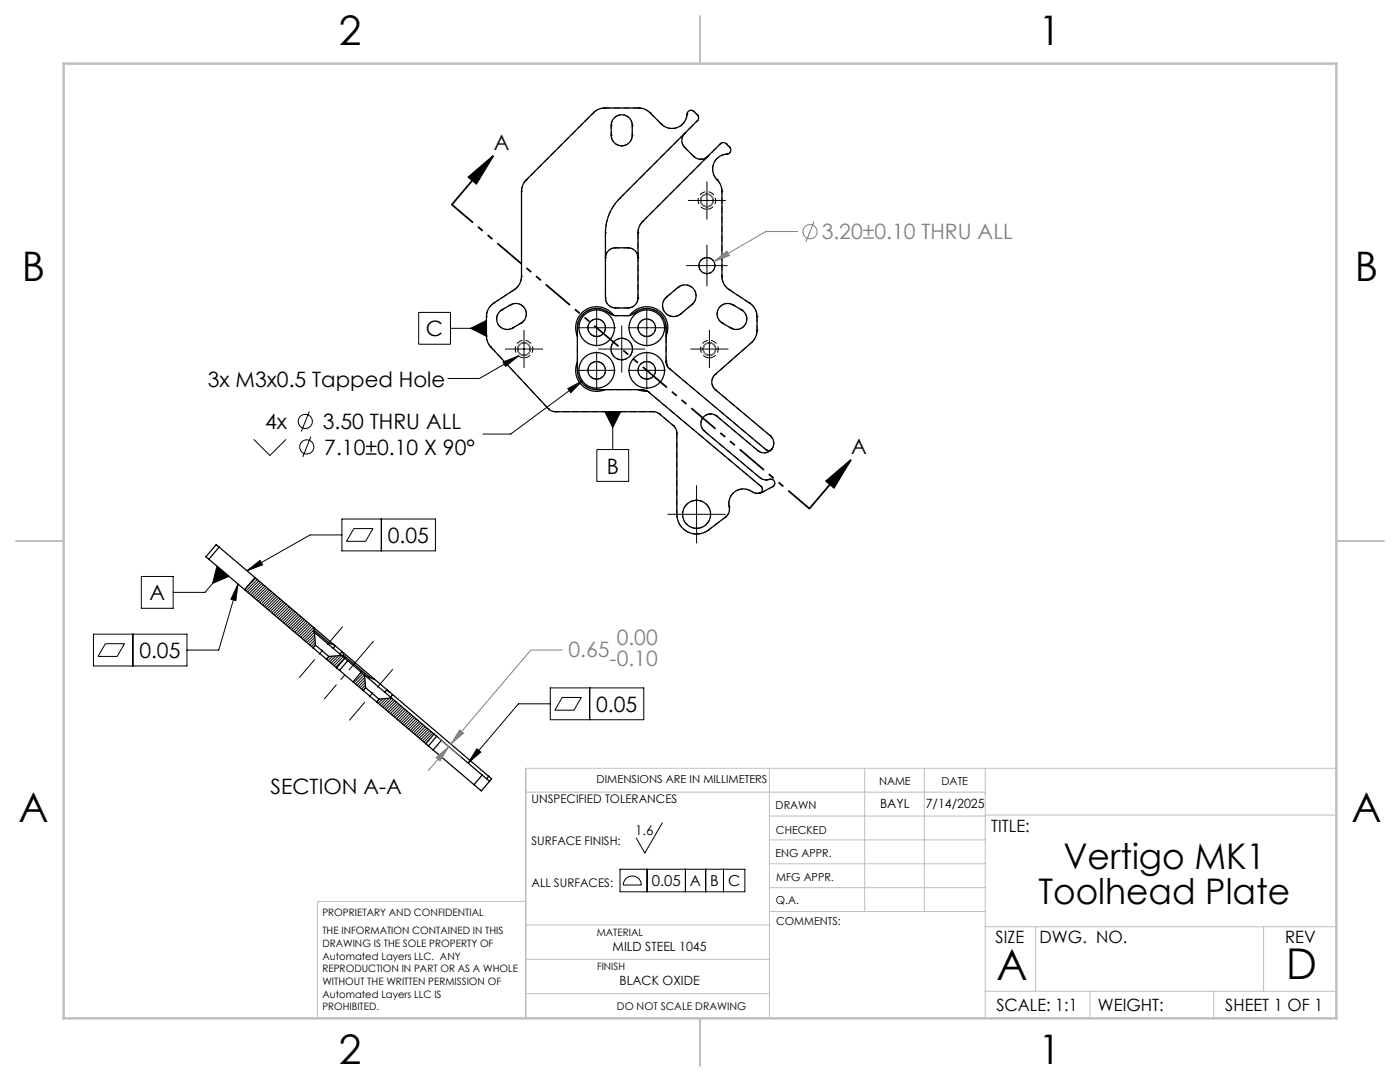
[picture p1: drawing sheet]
<svg xmlns="http://www.w3.org/2000/svg" width="279mm" height="216mm" viewBox="0 0 279 216" stroke-linecap="round" stroke-linejoin="round" font-family="sans-serif">
<g fill="none" stroke="#000" stroke-width=".2" stroke-dasharray="1.3 .6">
<path d="M104.1 38.2h.1M105 35.9h.1M118.4 22.5h.1M120.7 21.5h.1M122 25h.1M122 27h.1M123.7 39.6h.1M124.1 29.1h.1M126.2 25h.1M126.2 27h.1M127.5 21.5h.1M129.7 22.5h.1"/>
<path d="M132 24.8h.1M134.1 25.6h.1M136.7 26.6h.1M136.7 29.4h.1M137.1 22.8h.1M138.4 31.2h.1M138.5 22.2h.1M139.2 22.9h.1M139.2 24.1h.1M139.8 31.8h.1M141.3 31.2h.1M143.1 35.9h.1"/>
<path d="M143.8 28.7h.1M144.1 38.2h.1M144.9 28.7h.1M145.1 30.7h.1M145.6 29.4h.1M102.6 57.8h.1M104.1 55.1h.1M120.8 59.4h.1M120.8 46.4h.1M120.8 51.4h.1M122.8 49.4h.1M125.3 49.4h.1"/>
<path d="M127.3 46.4h.1M127.3 59.4h.1M127.3 51.4h.1M128.3 44.2h.1M133 59.3h.1M135.3 57.4h.1M144.1 55.1h.1M145.5 57.8h.1M97.1 67h.1M97.1 63.2h.1M97.9 69.2h.1M98.5 60.5h.1"/>
<path d="M100.2 61.8h.1M101.2 65.7h.1M101.9 60.8h.1M102.3 65.5h.1M104 64.5h.1M115.2 65.4h.1M115.2 73.9h.1M119.1 77.7h.1M121.6 62.5h.1M122.8 61.4h.1M122.9 63h.1M124.1 67.5h.1"/>
<path d="M124.1 71.8h.1M125.2 63h.1M125.3 61.4h.1M126.6 62.5h.1M128.1 77.7h.1M129.4 78.2h.1M132.9 72.1h.1M132.9 65.4h.1M133.6 73.6h.1M135.8 62.7h.1M138.1 60.7h.1M142.7 74.7h.1"/>
<path d="M142.8 77.8h.1M144.2 64.5h.1M145.9 65.5h.1M146.3 60.8h.1M146.9 65.7h.1M148 61.8h.1M149.6 60.5h.1M150 68.3h.1M151.1 65.9h.1M151.1 63.2h.1M109.4 81.5h.1M110.9 82.1h.1"/>
<path d="M130.4 82.1h.1M131.6 82.6h.1M134.4 84.9h.1M135.1 86.4h.1M139 99.8h.1M140.6 86h.1M141.8 82.6h.1M143.1 83h.1M150 98.1h.1M151.2 98.4h.1M151.3 89.9h.1M151.5 98.4h.1"/>
<path d="M151.6 95.3h.1M151.9 97h.1M152.1 98.2h.1M152.9 89.8h.1M152.9 95.8h.1M153.6 95.6h.1M153.7 87h.1M154 89.6h.1M154.2 97.1h.1M135.1 102.6h.1M139 105.4h.1M139 106.6h.1"/>
<path d="M141.4 105.8h.1M144.8 103.2h.1M145.5 101.1h.1"/>
</g>
<path d="M138.5 22.2l.7 .7M144.9 28.7l.7 .7M141.1 41.2a1.25 1.25 0 0 0 1.1-1.7 1.25 1.25 0 0 0-2.1-.3 1.25 1.25 0 0 0 .7 2h.3M101.2 65.7l1.1-.2M104.6 70.9a1.25 1.25 0 0 0 1.1-1.8 1.25 1.25 0 0 0-2.1-.2 1.25 1.25 0 0 0 .7 2h.3M115.2 73.9a3.8 3.8 0 0 0 3.9 3.8M141.6 70.9a1.25 1.25 0 0 0 1.1-1.8 1.25 1.25 0 0 0-2.1-.2 1.25 1.25 0 0 0 .7 2h.3M145.9 65.5l1 .2M152.1 98.2l-.9 .2M153.7 87a1.93 1.93 0 0 1 .3 2.7 1.93 1.93 0 0 1-2.7 .2" fill="none" stroke="#000" stroke-width=".2" stroke-dasharray="1.3 .6" stroke-dashoffset=".5" stroke-linecap="butt"/>
<g fill="none" stroke="#000" stroke-width=".2" stroke-dasharray="1.3 .6" stroke-linecap="butt">
<path d="M129.7 22.5l2.3 2.3M136.7 26.6l-13 13M136.7 26.6a2 2 0 0 0 0 2.8M145.1 30.7a3 3 0 0 0-2.7 2 3 3 0 0 0 .7 3.2M102.6 57.8a3.2 3.2 0 0 0 1.5-2.7M120.8 46.4v5M120.8 59.4a2 2 0 0 0 2 2M122.8 49.4a2 2 0 0 0-2 2M127.3 51.4v-5M127.3 51.4a2 2 0 0 0-2-2M128.3 44.2l13-13M133 59.3a2.2 2.2 0 0 0-.3 3.1 2.2 2.2 0 0 0 3.1 .3"/>
<path d="M144.1 55.1a3.2 3.2 0 0 0 1.4 2.7M97.1 63.2a3.2 3.2 0 0 1 1.4-2.7M121.6 62.5a3.9 3.9 0 0 0-4.1-.6 3.9 3.9 0 0 0-2.3 3.5M125.3 61.4a2 2 0 0 0 2-2M132.9 65.4a3.9 3.9 0 0 0-2.2-3.5 3.9 3.9 0 0 0-4.1 .6M138.1 60.7a2.2 2.2 0 0 0 .3-3.1 2.2 2.2 0 0 0-3.1-.2M149.6 60.5a3.2 3.2 0 0 1 1.5 2.7M143.1 83l8.2 6.9M150 98.1a2.9 2.9 0 0 0-3.3 0 2.9 2.9 0 0 0-1.2 3"/>
</g>
<path d="M104.1 38.2a3.2 3.2 0 0 1 .9-2.3M118.4 22.5a3.2 3.2 0 0 1 2.3-1M127.5 21.5a3.2 3.2 0 0 1 2.2 1M134.1 25.6a3 3 0 0 0 3-2.8M136.7 29.4l1.7 1.8M143.1 35.9a3.2 3.2 0 0 1 1 2.3M125.3 49.4h-2.5M127.3 46.4a3.2 3.2 0 0 1 1-2.2M122.8 61.4h2.5M151.9 97l-22.5-18.8M152.9 95.8l.7-.2M141.4 105.8a3.9 3.9 0 0 1-2.4 .8" fill="none" stroke="#000" stroke-width=".2" stroke-dasharray="1.3 .6" stroke-dashoffset=".3" stroke-linecap="butt"/>
<g fill="none" stroke="#000" stroke-width=".2" stroke-dasharray="1.3 .6" stroke-dashoffset=".4" stroke-linecap="butt">
<path d="M132 24.8a3 3 0 0 0 2.1 .8M120.8 51.4v8M127.3 59.4v-8M141.1 54.6a1.6 1.6 0 0 0 1.4-2.3 1.6 1.6 0 0 0-2.7-.3 1.6 1.6 0 0 0 .9 2.6h.4M97.1 67a3.2 3.2 0 0 0 .8 2.2M125.2 63h-2.3M133.6 73.6l19.3 16.2M110.9 82.1h19.5M153.6 95.6a.8 .8 0 0 1 1 .5 .8 .8 0 0 1-.4 1M154.2 97.1l-2.1 1.1M139 106.6a3.9 3.9 0 0 1-3.9-4M144.8 103.2l-3.4 2.6"/>
<path d="M145.5 101.1a2 2 0 0 1-.7 2.1"/>
</g>
<path d="M137.1 22.8a.8 .8 0 0 1 .5-.7 .8 .8 0 0 1 .9 .1M145.6 29.4a.8 .8 0 0 1 .2 .8 .8 .8 0 0 1-.7 .5M135.1 86.4a2 2 0 0 0-.7-1.5M151.5 98.4a.79 .79 0 0 0 .6-.5 .79 .79 0 0 0-.2-.9" fill="none" stroke="#000" stroke-width=".2" stroke-dasharray="1.3 .6" stroke-dashoffset=".9" stroke-linecap="butt"/>
<g fill="none" stroke="#000" stroke-width=".2" stroke-dasharray="1.3 .6" stroke-dashoffset=".6" stroke-linecap="butt">
<path d="M122 25v2M123.7 39.6a9.7 9.7 0 0 0-2.9 6.8M126.2 27v-2M139.2 22.9a.8 .8 0 0 1 0 1.2M143.8 28.7a.8 .8 0 0 1 1.1 0M97.1 67v-3.8M101.9 60.8l-1.7 1M102.3 65.5l1.7-1M144.2 64.5l1.7 1M148 61.8l-1.7-1M150 68.3l-7.3 6.4M151.2 98.4l-1.2-.3"/>
<path d="M152.9 89.8a.78 .78 0 0 0 1.1-.2"/>
</g>
<path d="M104.1 38.2v16.9M105 35.9l13.4-13.4M144.1 38.2v16.9M100.2 61.8a2.1 2.1 0 0 0-1 2.4 2.1 2.1 0 0 0 2 1.5M122.9 63l-.7-.1-.6-.4M126.6 62.5l-.7 .4-.7 .1M129.4 78.2l-.6-.3-.7-.2M146.9 65.7a2.1 2.1 0 0 0 2.1-1.5 2.1 2.1 0 0 0-1-2.4M131.6 82.6l-.6-.3-.6-.2M143.1 83l-.6-.3-.7-.1M151.6 95.3l.6 .3 .7 .2" fill="none" stroke="#000" stroke-width=".2" stroke-dasharray="1.3 .6" stroke-dashoffset=".7" stroke-linecap="butt"/>
<path d="M126.2 25a2.1 2.1 0 0 0-2.1-2.1 2.1 2.1 0 0 0-2.1 2.1M104 64.5a2.1 2.1 0 0 0 .8-2.9 2.1 2.1 0 0 0-2.9-.8M115.2 65.4v8.5M146.3 60.8a2.1 2.1 0 0 0-2.9 .8 2.1 2.1 0 0 0 .8 2.9M151.1 63.2v2.7M151.1 65.9a3.2 3.2 0 0 1-1.1 2.4M135.1 86.4v16.2M141.8 82.6a1.94 1.94 0 0 0-1.8 1.3 1.94 1.94 0 0 0 .6 2.1" fill="none" stroke="#000" stroke-width=".2" stroke-dasharray="1.3 .6" stroke-dashoffset=".2" stroke-linecap="butt"/>
<path d="M120.7 21.5h6.8M133 59.3l2.3-1.9M145.5 57.8l4.1 2.7M98.5 60.5l4.1-2.7M124.1 71.8a2.15 2.15 0 0 0 2.1-2.2 2.15 2.15 0 0 0-2.1-2.1M124.1 67.5a2.15 2.15 0 0 0-2.2 2.1 2.15 2.15 0 0 0 2.2 2.2M132.9 72.1v-6.7M135.8 62.7l2.3-2M142.8 77.8l10.9 9.2M139 99.8a2.8 2.8 0 0 0-2.8 2.8 2.8 2.8 0 0 0 2.8 2.8M140.6 86l11 9.3M139 105.4a2.8 2.8 0 0 0 2.8-2.8 2.8 2.8 0 0 0-2.8-2.8" fill="none" stroke="#000" stroke-width=".2" stroke-dasharray="1.3 .6" stroke-dashoffset=".1" stroke-linecap="butt"/>
<path d="M138.4 31.2a2 2 0 0 0 1.4 .6M139.2 24.1l-2.5 2.5M139.8 31.8a2 2 0 0 0 1.5-.6M141.3 31.2l2.5-2.5M132.9 72.1a1.93 1.93 0 0 0 .7 1.5M109.4 81.5a2 2 0 0 0 1.5 .6M134.4 84.9l-2.8-2.3" fill="none" stroke="#000" stroke-width=".2" stroke-dasharray="1.3 .6" stroke-dashoffset=".8" stroke-linecap="butt"/>
<path d="M122 27a2.1 2.1 0 0 0 2.1 2.1M124.1 29.1a2.1 2.1 0 0 0 2.1-2.1M141.1 41.7a1.75 1.75 0 0 1-1.6-2.5 1.75 1.75 0 0 1 3-.2 1.75 1.75 0 0 1-1.2 2.7h-.2M97.9 69.2l11.5 12.3M104.6 71.4a1.75 1.75 0 0 1-1.6-2.6 1.75 1.75 0 0 1 3-.1 1.75 1.75 0 0 1-1.2 2.7h-.2M119.1 77.7h9M119.1 75.6a1.75 1.75 0 0 0 1.6-2.5 1.75 1.75 0 0 0-3-.3 1.75 1.75 0 0 0 1 2.8h.4M119.1 67.1a1.75 1.75 0 0 0 1.6-2.5 1.75 1.75 0 0 0-3-.3 1.75 1.75 0 0 0 1 2.8h.4M129.1 67.1a1.75 1.75 0 0 0 1.6-2.5 1.75 1.75 0 0 0-3-.3 1.75 1.75 0 0 0 1 2.8h.4M129.1 75.6a1.75 1.75 0 0 0 1.6-2.5 1.75 1.75 0 0 0-3-.3 1.75 1.75 0 0 0 1 2.8h.4M141.6 71.4a1.75 1.75 0 0 1-1.6-2.6 1.75 1.75 0 0 1 3-.1 1.75 1.75 0 0 1-1.2 2.7h-.2M142.7 74.7a2 2 0 0 0 .1 3.1" fill="none" stroke="#000" stroke-width=".2" stroke-dasharray="1.3 .6" stroke-dashoffset="-.1" stroke-linecap="butt"/>
<g fill="none" stroke="#000" stroke-width=".25">
<path d="M122.5 23.6a2.1 2.1 0 0 1 2.3-.6 2.1 2.1 0 0 1 1.4 2 4.3 4.3 0 0 1-.4 3.2 2.1 2.1 0 0 1-2.3 .8 2.1 2.1 0 0 1-1.5-2v-2.4zM136.7 26.6a2 2 0 0 0 0 2.8l1.7 1.8a2 2 0 0 0 2.9 0M120.8 51.4a2 2 0 0 1 2-2h2.5a2 2 0 0 1 2 2M133 59.3l2.3-1.9a2.2 2.2 0 0 1 3.1 .2 2.2 2.2 0 0 1-.3 3.1l-2.3 2a2.2 2.2 0 0 1-3.1-.3 2.2 2.2 0 0 1 .3-3.1zM99.8 62.1l2.1-1.3a2.1 2.1 0 0 1 2.9 .8 2.1 2.1 0 0 1-.8 2.9l-1.7 1a2.1 2.1 0 0 1-2.8-.6 2.1 2.1 0 0 1 .3-2.8zM115.2 72.2a5.4 5.4 0 0 0 1 4.2 4.3 4.3 0 0 0 3.8 1.3h.8M115.2 72.2a4.2 4.2 0 0 0 .9 4.7 4.2 4.2 0 0 0 4.7 .8M115.2 67.1v5.1M120.8 77.7h7.3l1.2 .4M122.5 62.9l-.4-.1a4 4 0 0 0-4.8-.8 4 4 0 0 0-2.1 4.3v.8M122.5 62.9a4.2 4.2 0 0 0-5.5-1.1 4.2 4.2 0 0 0-1.8 5.3M122.5 62.9h3.2"/>
<path d="M125.7 62.9l.5-.2a3.9 3.9 0 0 1 4.6-.7 3.9 3.9 0 0 1 2.1 4.1v1M125.7 62.9a4.2 4.2 0 0 1 5.5-1.1 4.2 4.2 0 0 1 1.7 5.3M127.4 77.7l.9 .3 1 .1M129.3 78.1l22.6 18.9a.78 .78 0 0 1 .2 .9 .78 .78 0 0 1-.6 .5M132.9 67.1v5.1M132.9 72.2l.3 .9M133.2 73.1l.4 .5 19.3 16.2a.78 .78 0 0 0 1.1-.2M143.8 61.1l1-.5h.7l.8 .2 1.7 1a2.1 2.1 0 0 1 .8 2.9 2.1 2.1 0 0 1-2.9 .8l-1.7-1a2.1 2.1 0 0 1-.4-3.4zM154 89.6a1.93 1.93 0 0 0-.3-2.6l-10.9-9.2a2 2 0 0 1-.1-3.1l7.3-6.4a3.2 3.2 0 0 0 1.1-2.4v-2.7a3.2 3.2 0 0 0-1.5-2.7l-4.1-2.7a3.2 3.2 0 0 1-1.4-2.7v-16.9a3.6 3.6 0 0 0-1.3-2.7 3 3 0 0 1-.2-3.2 3 3 0 0 1 2.7-1.6l.4-.3 .1-.6-.9-1.1a.8 .8 0 0 0-1.1 0l-15.5 15.5a3.2 3.2 0 0 0-1 2.2v13a2 2 0 0 1-2 2h-2.5a2 2 0 0 1-2-2v-13a9.7 9.7 0 0 1 2.9-6.8l15.5-15.5a.8 .8 0 0 0 0-1.2l-.7-.7a.8 .8 0 0 0-.9-.1 .8 .8 0 0 0-.5 .7 3 3 0 0 1-1.9 2.6 3 3 0 0 1-3.2-.6l-2.3-2.3a3.2 3.2 0 0 0-2.2-1h-6.8a3.2 3.2 0 0 0-2.3 1l-13.4 13.4a3.2 3.2 0 0 0-.9 2.3v16.9a3.2 3.2 0 0 1-1.5 2.7l-4.1 2.7a3.2 3.2 0 0 0-1.4 2.7v3.8a3.2 3.2 0 0 0 .8 2.2l11.5 12.3a2 2 0 0 0 1.5 .6l19.6 .1 1 .3 2.9 2.4a2 2 0 0 1 .7 1.5v16.2a3.9 3.9 0 0 0 2.2 3.6 3.9 3.9 0 0 0 4.1-.4l3.4-2.6a2.19 2.19 0 0 0 .7-2.5 2.97 2.97 0 0 1 1.7-2.9 2.97 2.97 0 0 1 3.2 .5l1.1 .1M154 89.6a1.93 1.93 0 0 1-2.7 .3l-8.2-6.9a1.94 1.94 0 0 0-2.8 .3 1.94 1.94 0 0 0 .3 2.7l11 9.3a2.81 2.81 0 0 0 2.4 .3 .8 .8 0 0 1 .6 .7 .8 .8 0 0 1-.4 .8l-2.7 1.3M41.7 111.6l20.8 17.7M43.7 109.2l-.5-.5-2.1 2.4 .6 .5"/>
<path d="M43.7 109.2l19 16.1M43.7 109.2l-2 2.4M50.9 115.2l-2.1 2.5M62.5 129.3l2.7 2.2M62.7 125.3l3.9 3.3M62.7 125.3v.5M62.7 125.8l3 2.5M62.7 125.8l-.2 .2 .2 .2M62.7 126.2l5.5 4.6M62.7 126.2l.3 2.5M63 128.7l2.6 2.3M63 128.7l-.5 .6"/>
<path d="M65.2 131.5l2 1.8M65.6 131l-.4 .5M65.7 128.3l.9 .3M65.7 128.3l-.2 .2M66.6 128.6l.3 .3M66.9 128.9l1.4 1.1M66.9 128.9l-.4 .5M67.2 133.3l.6 .5M67.8 133.8l2.7 2.3M68.2 130.8l.6 .5M68.2 130.8l-2.6 .2M68.3 130l.2 .2"/>
<path d="M68.3 130l-.5 .5M68.5 130.2l.1 .5M68.5 130.2l6.2 5.3M68.6 130.7l5.1 4.4M68.6 130.7l-.2 .3M68.8 131.3l.6 .5M68.8 131.3l-1.6 2M69.4 131.8l2.7 2.3M69.4 131.8l-1.6 2M70.5 136.1l2 1.7M72.1 134.1l.6 .6M72.1 134.1l-1.6 2"/>
<path d="M72.5 137.8l2.7 2.2M72.7 134.7l5.5 4.6M72.7 134.7l.3 2.5M73 137.2l2.6 2.3M73 137.2l-.5 .6M73.7 135.1l1 .4M73.7 135.1l-.2 .2M74.7 135.5l2.5 2.1M75.6 139.5l-.4 .5M77.2 137.6l.1 .1M77.2 137.6l-.4 .5M77.3 137.7l.6 .5"/>
<path d="M77.9 138.2l.5 .4M78.2 139.3l8.4 7.2M78.2 139.3l-2.6 .2M78.4 138.6l-.5 .5M78.4 138.6l19.1 16.3M75.2 140l9.8 8.4M85 148.4l.5 .4M85.5 148.8l.9 .8M86.4 149.6l8.2 7M86.6 146.5l.5 .4M86.6 146.5l-1.6 1.9M87.1 146.9l1 .8"/>
<path d="M87.1 146.9l-1.6 1.9M88.1 147.7l8.1 7M88.1 147.7l-1.7 1.9M96.2 154.7l1.5 1.2M96.2 154.7l-1.6 1.9M97.5 154.9l.6 .5-2 2.4-1.5-1.2M97.5 154.9l-.4 .5"/>
<circle cx="141.1" cy="40" r="1.25"/>
<circle cx="141.1" cy="53" r="1.6"/>
<circle cx="104.6" cy="69.6" r="1.25"/>
<circle cx="119.1" cy="73.9" r="3.6"/>
<circle cx="119.1" cy="73.9" r="1.75"/>
<circle cx="119.1" cy="65.4" r="3.6"/>
<circle cx="119.1" cy="65.4" r="1.75"/>
<circle cx="124.1" cy="69.6" r="2.15"/>
<circle cx="129.1" cy="73.9" r="1.75"/>
<circle cx="129.1" cy="73.9" r="3.6"/>
<circle cx="129.1" cy="65.4" r="3.5"/>
<circle cx="129.1" cy="65.4" r="1.75"/>
<circle cx="141.6" cy="69.6" r="1.25"/>
<circle cx="139" cy="102.6" r="2.8"/>
</g>
<g fill="none" stroke="#000" stroke-width=".2">
<path d="M137.3 40h7.6M141.1 36.2v7.6M136.9 53h8.3M141.1 48.9v8.2M83.6 62.3h6.3v6.4h-6.3zM89.9 65.5h7.2M93.9 65.5l3.2-1.6v3.2zM100.4 72.2l3.1-1.2-2.6 2.1zM100.8 69.6h7.6M103.5 71l-7.8 4.5h-6.4M104.6 65.9v7.5M113.3 77.5l3-1.5-2.4 2.4z"/>
<path d="M115.3 65.4h7.6M115.3 73.9h7.5M116.3 76l-14.4 10.6h-5.5M119.1 61.6v7.5M119.1 70.1v7.5M119.4 69.6h9.4M124.1 65v9.3M125.3 65.4h7.5M125.3 73.9h7.5M129.1 61.6v7.5M129.1 70.1v7.5M137.8 69.6h7.6"/>
<path d="M141.6 65.9v7.5M50.6 87.7l3.3 3.2 3.2-3.2M61.7 82.1l-1.6 4M62 87.2l-1.6 4M119.1 89.7h6.4v6.4h-6.4zM120.7 82.1h3.2l-1.6 3.2zM122.3 82.1v7.6M139 96.8v11.6M28.2 115h6.4v6.4h-6.4zM43.3 113l2.4 2-3.3 1.4zM44.5 114l-3.6 4.2h-6.3M47.5 116.5l-.4 3.4-1-.3z"/>
<path d="M47.5 116.5l-3.8 13.2h-6.4M49.3 113.9l2.6-2.1 .5 .9zM51 115.4l-1.9 2M51.4 115.6l-2.3 2.3M51.7 115.9l-2.3 2.3M52 116.2l-2.3 2.2M52.3 116.4l-2.3 2.3M52.6 116.7l-2.3 2.2M52.9 116.9l-2.3 2.3M53.2 117.2l-2.3 2.2M53.5 117.5l-2.3 2.2M53.8 117.7l-2.3 2.3"/>
<path d="M54.1 118l-2.3 2.2M54.4 118.2l-2.3 2.3M54.7 118.5l-2.3 2.2M55 118.7l-2.3 2.3M55.3 119l-2.3 2.3M55.6 119.3l-2.3 2.2M55.9 119.5l-2.3 2.3M56.2 119.8l-2.2 2.2M68.2 103.6h18.7v6.3h-18.7zM68.2 106.7h-6.3l-12.6 7.2M70.6 105.5h3.8l-1.4 2.5h-3.8zM76.1 103.6v6.3"/>
<path d="M133.2 102.6h11.6M18.7 126.5h18.6v6.4h-18.6zM21 128.4h3.8l-1.4 2.6h-3.8zM26.5 126.5v6.4M56.5 120l-2.2 2.3M56.8 120.3l-2.2 2.2M57.1 120.5l-2.2 2.3M57.4 120.8l-2.2 2.3M57.7 121.1l-2.2 2.2M58 121.3l-2.2 2.3M58.3 121.6l-2.2 2.2M58.6 121.8l-2.2 2.3"/>
<path d="M58.9 122.1l-2.2 2.2M59.2 122.4l-2.2 2.2M59.5 122.6l-2.2 2.3M59.8 122.9l-2.2 2.2M60.1 123.1l-2.2 2.3M60.5 123.4l-2.3 2.2M60.8 123.6l-2.3 2.3M61.1 123.9l-2.3 2.3M61.4 124.2l-2.3 2.2M61.7 124.4l-2.3 2.3M62 124.7l-2.3 2.2M62.3 124.9l-2.3 2.3"/>
<path d="M62.6 125.2l-2.3 2.2M62.7 125.6l-2.1 2.1M62.7 126.2l-1.8 1.8M62.8 126.7l-1.6 1.5M62.8 127.2l-1.3 1.3M62.9 127.7l-1.1 1M62.9 128.8l-.5 .4M62.9 128.2l-.8 .8M65.8 131l-.6 .6M66.4 130.9l-.9 .9M67 130.9l-1.2 1.2M67.6 130.8l-1.5 1.5"/>
<path d="M68.2 130.8l-1.8 1.8M68.5 131.1l-1.8 1.8M68.8 131.3l-1.8 1.8M72.1 134.2l-.4 .4M72.4 134.4l-1.8 1.8M72.7 134.7l-1.8 1.8M72.8 137.5l-.3 .3M72.8 135.2l-1.6 1.5M72.8 135.7l-1.3 1.3M72.9 136.2l-1 1M72.9 136.7l-.7 .8M75.8 139.5l-.6 .6"/>
<path d="M76.4 139.4l-.9 .9M77 139.4l-1.2 1.2M77.6 139.3l-1.5 1.5M78.2 139.3l-1.8 1.8M78.5 139.6l-1.8 1.8M78.8 139.8l-1.8 1.8M109.8 137.3h18.7v6.3h-18.7zM112.2 139.2h3.8l-1.5 2.5h-3.8zM117.7 137.3v6.3M79.1 140.1l-1.8 1.8M79.4 140.3l-1.8 1.8M79.7 140.6l-1.8 1.8"/>
<path d="M80 140.9l-1.8 1.8M80.3 141.1l-1.8 1.8M80.6 141.4l-1.8 1.8M80.9 141.6l-1.8 1.8M81.2 141.9l-1.8 1.8M81.5 142.2l-1.8 1.7M81.8 142.4l-1.8 1.8M82.1 142.7l-1.8 1.8M82.4 142.9l-1.7 1.8M82.7 143.2l-1.7 1.8M83 143.4l-1.7 1.8M83.4 143.7l-1.8 1.8"/>
<path d="M83.7 144l-1.8 1.7M84 144.2l-1.8 1.8M84.3 144.5l-1.8 1.8M84.6 144.7l-1.8 1.8M84.9 145l-1.8 1.8M85.2 145.2l-1.8 1.8M85.5 145.5l-1.8 1.8M85.8 145.8l-1.8 1.8M85.9 147.4l-1 .9M86.1 146l-1.8 1.8M86.4 146.3l-1.8 1.8M95.2 149.4l.7 .7-2.5 2.2z"/>
<path d="M109.8 140.4h-6.3l-10.1 11.9M123.7 173.4h25v4.5h-25zM124.9 175.4a1.8 1.8 0 0 1 2-.5 1.8 1.8 0 0 1 1.1 1.7h-3.6l.1-.6zM129.1 173.4v4.5M132.2 164.2l-3.5 6-1.7-3M136.8 173.4v4.5M140.8 173.4v4.5M144.4 173.4v4.5"/>
<circle cx="60.9" cy="84.1" r="1.41"/>
<circle cx="61.2" cy="89.2" r="1.41"/>
</g>
<g fill="none" stroke="#808080" stroke-width=".2">
<path d="M142.5 52.2l2.6-2.1 .5 .9zM159.2 46.2h-6.4l-10.3 6M162.5 44.2l-1.7 4M112.3 129.7h-6.4l-15.9 18.8M87 151.2l2.6-2.2-1.8 2.8zM87.6 147.3l4.4 3.7M89.6 149l-4.2 4.8M91.7 145.6l.8 .7-2.5 2.2z"/>
<circle cx="161.7" cy="46.2" r="1.41"/>
</g>
<path d="M93.5 35.3l4.9-4.1-3.3 5.4zM98.4 31.2l-8.2 9.6M164.9 96l4.9-4.2-3.4 5.5zM169.8 91.8l-8.3 9.7" fill="none" stroke="#000" stroke-width=".35"/>
<g fill="none" stroke="#808080" stroke-width=".25">
<circle cx="141.1" cy="40" r="1.25"/>
<circle cx="104.6" cy="69.6" r="1.25"/>
<circle cx="141.6" cy="69.6" r="1.25"/>
</g>
<path d="M74.6 127.9l-9.9 11.6" fill="none" stroke="#000" stroke-width=".2" stroke-dasharray="15.2 1.3 1.3 1.3" stroke-dashoffset="7.6" stroke-linecap="butt"/>
<path d="M68.4 125l-8.7 10.2M78.4 133.5l-8.7 10.2" fill="none" stroke="#000" stroke-width=".2" stroke-dasharray="15.2 1.3 1.3 1.3" stroke-dashoffset="10.4" stroke-linecap="butt"/>
<path d="M161.5 101.5l-71.3-60.7" fill="none" stroke="#000" stroke-width=".35" stroke-dasharray="6.3 1.3 1.3 1.3 1.3 1.3" stroke-dashoffset=".8" stroke-linecap="butt"/>
<g fill="none" stroke="#c0c0c0" stroke-width=".2">
<path d="M104.9 158.1h91.7M153.5 153.3v49.9M172.6 153.3v28.6M184.5 153.3v28.6M196.6 153.3v49.9M266.7 153.3h-161.8v49.9M104.9 179.9h-41.6v23.3M153.5 167.6h43.1M153.5 162.8h43.1M153.5 172.4h43.1M153.5 177.1h43.1M196.6 162.6h70.1"/>
<path d="M104.9 198.3h48.6M104.9 191.4h48.6M104.9 184.6h48.8M153.7 181.9h42.9M196.6 197.8h70.1M196.6 184.9h70.1M206.7 184.9v12.9M217.5 197.8v5.4M242.2 197.8v5.4M252.2 184.9v12.9"/>
</g>
<path d="M139.7 3.2v9.5M3.2 107.9h9.5M266.7 107.9h9.5M139.7 203.2v9.5" fill="none" stroke="#c0c0c0" stroke-width=".25"/>
<path d="M12.7 12.7h254v190.5h-254z" fill="none" stroke="#c0c0c0" stroke-width=".5"/>
<g fill="#000">
<path d="M113.3 77.5l.6 .9 2.4-2.4zM49.3 113.9l2.6-2.1 .5 .9zM95.2 149.4l.7 .7-2.5 2.2zM47.5 116.5l-.4 3.4-1-.3zM43.3 113l-.9 3.4 3.3-1.4z"/>
<path d="M164.9 96l4.9-4.2-3.4 5.5zM93.5 35.3l4.9-4.1-3.3 5.4z"/>
</g>
<path d="M142.5 52.2l2.6-2.1 .5 .9z" fill="#808080"/>
<path d="M100.4 72.2l3.1-1.2-2.6 2.1zM120.7 82.1l1.6 3.2 1.6-3.2zM93.9 65.5l3.2 1.6v-3.2z" fill="#000"/>
<path d="M87 151.2l2.6-2.2-1.8 2.8zM91.7 145.6l.8 .7-2.5 2.2z" fill="#808080"/>
<g font-size="8.5">
<text x="198.9" y="195.5">A</text>
<text x="256.7" y="195.4">D</text>
</g>
<g font-size="8.1">
<text x="67.6" y="8.9">2</text>
<text x="207.3" y="8.9">1</text>
<text x="4.4" y="56.2">B</text>
<text x="270.4" y="56.2">B</text>
<text x="3.7" y="164.1">A</text>
<text x="269.7" y="164.1">A</text>
<text x="67.6" y="212.4">2</text>
<text x="207.3" y="212.4">1</text>
</g>
<g font-size="7.1">
<text x="212.2" y="173.4">Vertigo MK1</text>
<text x="207.2" y="180.5">Toolhead Plate</text>
</g>
<g font-size="4.2">
<text x="98.5" y="30">A</text>
<text x="85" y="67.1">C</text>
<text x="41.5" y="77.1">3x M3x0.5 Tapped Hole</text>
<text x="52.9" y="85.6">4x</text>
<text x="64.4" y="85.6">3.50 THRU ALL</text>
<text x="64.7" y="90.7">7.10±0.10 X 90°</text>
<text x="121.1" y="94.5">B</text>
<text x="169.9" y="90.6">A</text>
<text x="77.4" y="108.3">0.05</text>
<text x="29.8" y="119.8">A</text>
<text x="27.8" y="131.3">0.05</text>
<text x="119" y="142">0.05</text>
<text x="54" y="158.4">SECTION A-A</text>
</g>
<g font-size="4.2" fill="#808080">
<text x="164" y="47.8">3.20±0.10 THRU ALL</text>
<text x="113.5" y="131.1">0.65</text>
<text x="123.1" y="128.8">0.00</text>
<text x="121.7" y="132.9">-0.10</text>
</g>
<g font-size="3.4">
<text x="197.8" y="166">TITLE:</text>
<text x="198.7" y="188.1">SIZE</text>
<text x="207.5" y="188.1">DWG. NO.</text>
<text x="256.5" y="188.2">REV</text>
<text x="198.8" y="201.7">SCALE: 1:1</text>
<text x="219.1" y="201.7">WEIGHT:</text>
<text x="244.5" y="201.7">SHEET 1 OF 1</text>
</g>
<g font-size="3">
<text x="130.1" y="176.8">0.05</text>
<text x="137.7" y="176.8">A</text>
<text x="141.8" y="176.8">B</text>
<text x="145.3" y="176.8">C</text>
</g>
<text font-size="2.7" x="126.8" y="166.6">1.6</text>
<g font-size="2.5">
<text x="175.6" y="161.3">BAYL</text>
<text x="184.7" y="161.3">7/14/2025</text>
<text x="122.3" y="189.8">MILD STEEL 1045</text>
<text x="123.6" y="196.6">BLACK OXIDE</text>
</g>
<g font-size="2.4">
<text x="106.1" y="160.3">UNSPECIFIED TOLERANCES</text>
<text x="106.1" y="168.6">SURFACE FINISH:</text>
<text x="106.1" y="177">ALL SURFACES:</text>
</g>
<g font-size="2.2">
<text x="119.1" y="156.3">DIMENSIONS ARE IN MILLIMETERS</text>
<text x="154.8" y="161.4">DRAWN</text>
<text x="175.4" y="156.6">NAME</text>
<text x="187.9" y="156.7">DATE</text>
<text x="154.9" y="166.3">CHECKED</text>
<text x="154.8" y="171">ENG APPR.</text>
<text x="154.9" y="175.7">MFG APPR.</text>
<text x="154.9" y="180.4">Q.A.</text>
<text x="154.9" y="184.6">COMMENTS:</text>
</g>
<text font-size="2.1" x="123.1" y="201.6">DO NOT SCALE DRAWING</text>
<g font-size="2">
<text x="64.3" y="182.8">PROPRIETARY AND CONFIDENTIAL</text>
<text x="64.3" y="186.4">THE INFORMATION CONTAINED IN THIS</text>
<text x="64.3" y="188.9">DRAWING IS THE SOLE PROPERTY OF</text>
<text x="64.3" y="191.5">Automated Layers LLC. ANY</text>
<text x="119.1" y="186.7">MATERIAL</text>
<text x="64.3" y="194">REPRODUCTION IN PART OR AS A WHOLE</text>
<text x="64.3" y="196.5">WITHOUT THE WRITTEN PERMISSION OF</text>
<text x="119.1" y="193.5">FINISH</text>
<text x="64.3" y="199">Automated Layers LLC IS</text>
<text x="64.3" y="201.6">PROHIBITED.</text>
</g>
</svg>
